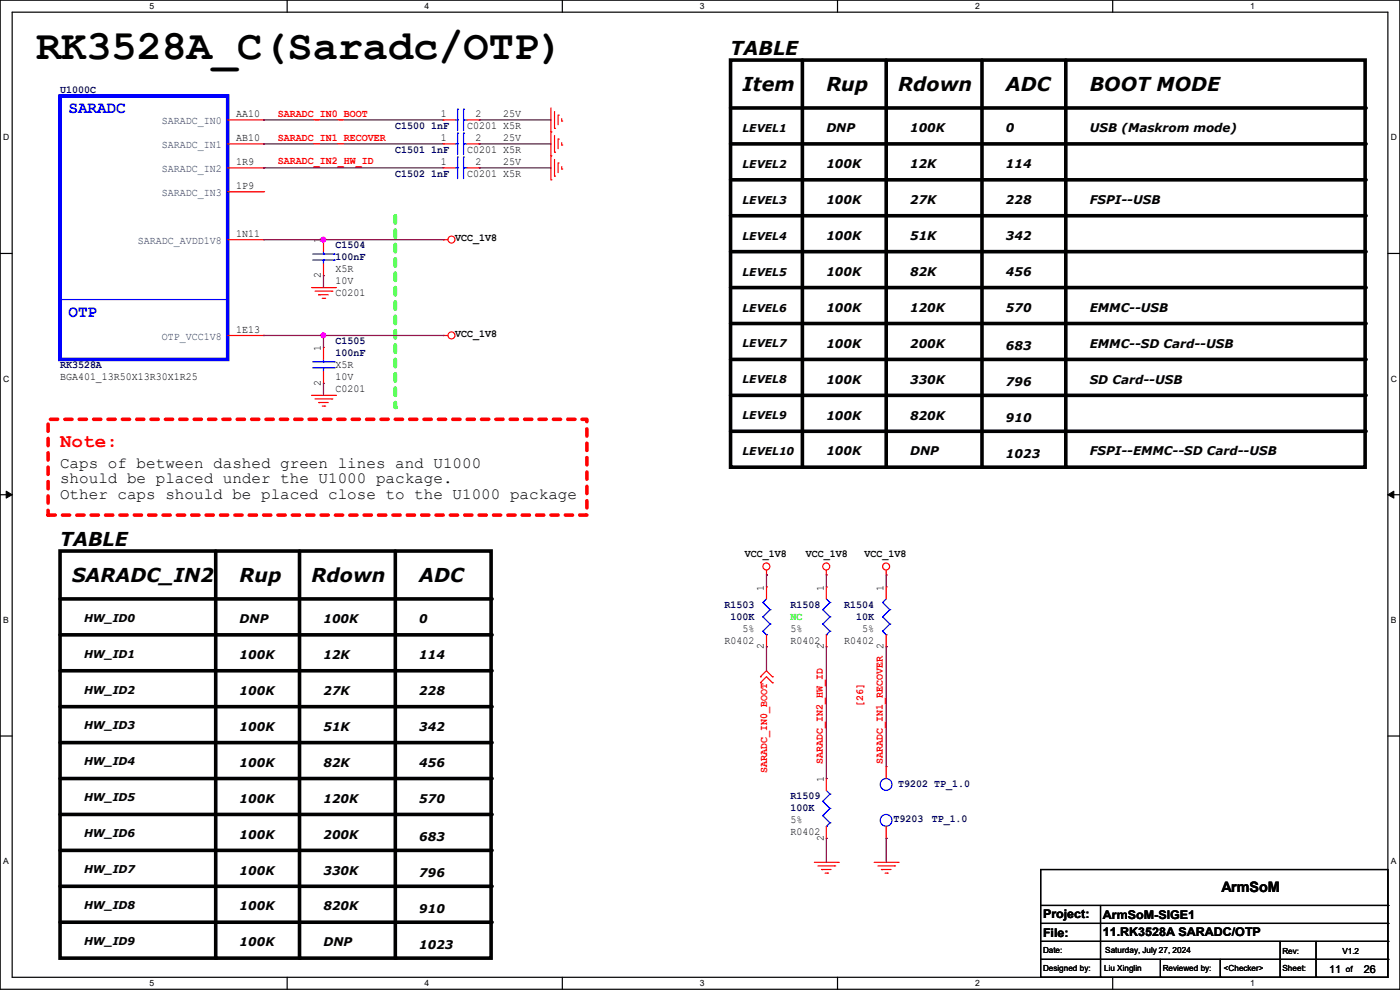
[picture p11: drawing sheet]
<svg xmlns="http://www.w3.org/2000/svg" width="297mm" height="210mm" viewBox="0 0 297 210" stroke-linecap="round" stroke-linejoin="round" font-family="sans-serif">
<g fill="none" stroke="#000" stroke-width=".25">
<path d="M0 0h297v209.8h-297zM2.6 2.6h291.8v204.7h-291.8zM60.9 0v2.6M119.3 0v2.6M177.7 0v2.6M236.1 0v2.6M0 53.8h2.6M294.4 53.8h2.6M0 104.9h2.6M294.4 104.9h2.6M0 156.1h2.6M294.4 156.1h2.6"/>
<path d="M60.9 207.3v2.5M119.3 207.3v2.5M177.7 207.3v2.5M236.1 207.3v2.5"/>
</g>
<path d="M1.3 104.2l1.3 .7-1.3 .8zM294.4 104.9l1.3-.7v1.5z" fill="#000"/>
<path d="M1.3 104.2l1.3 .7-1.3 .8zM294.4 104.9l1.3-.7v1.5z" fill="none" stroke="#000" stroke-width=".21"/>
<g fill="none" stroke="#000" stroke-width=".76">
<path d="M155 12.7h134.6v86.4h-134.6zM170.2 12.7v86.4M188 12.7v86.4M208.3 12.7v86.4M226.1 12.7v86.4M155 22.9h134.6M155 30.5h134.6M155 38.1h134.6M155 45.8h134.6M155 53.4h134.6M155 61h134.6M155 68.6h134.6"/>
<path d="M155 76.2h134.6M155 83.9h134.6M155 91.5h134.6"/>
</g>
<g fill="#000">
<circle cx="289.6" cy="30.5" r=".38"/>
<circle cx="289.6" cy="38.1" r=".38"/>
<circle cx="289.6" cy="22.9" r=".38"/>
<circle cx="289.6" cy="45.8" r=".38"/>
<circle cx="289.6" cy="53.4" r=".38"/>
<circle cx="289.6" cy="68.6" r=".38"/>
<circle cx="289.6" cy="76.2" r=".38"/>
<circle cx="289.6" cy="61" r=".38"/>
<circle cx="170.2" cy="99.1" r=".38"/>
<circle cx="188" cy="99.1" r=".38"/>
<circle cx="208.3" cy="99.1" r=".38"/>
<circle cx="226.1" cy="99.1" r=".38"/>
<circle cx="289.6" cy="83.9" r=".38"/>
<circle cx="289.6" cy="91.5" r=".38"/>
</g>
<path d="M10.2 88.9h114.3v20.4h-114.3z" fill="none" stroke="#f00" stroke-width=".76" stroke-dasharray="1.5 1.5"/>
<path d="M83.9 45.8v40.6" fill="none" stroke="#01ff00" stroke-width=".76" stroke-dasharray="1.5 1.5"/>
<circle cx="83.9" cy="86.4" r=".38" fill="#01ff00" stroke-dasharray="1.5 1.5"/>
<g fill="none" stroke="#000" stroke-width=".76">
<path d="M12.7 116.9h91.5v86.3h-91.5zM45.8 116.9v86.3M63.5 116.9v86.3M83.9 116.9v86.3M12.7 127h91.5M12.7 134.7h91.5M12.7 142.3h91.5M12.7 149.9h91.5M12.7 157.5h91.5M12.7 165.1h91.5M12.7 172.8h91.5M12.7 180.4h91.5"/>
<path d="M12.7 188h91.5M12.7 195.6h91.5"/>
</g>
<g fill="#000">
<circle cx="104.2" cy="127" r=".38"/>
<circle cx="104.2" cy="134.7" r=".38"/>
<circle cx="104.2" cy="149.9" r=".38"/>
<circle cx="104.2" cy="157.5" r=".38"/>
<circle cx="104.2" cy="142.3" r=".38"/>
<circle cx="104.2" cy="165.1" r=".38"/>
<circle cx="104.2" cy="172.8" r=".38"/>
<circle cx="104.2" cy="195.6" r=".38"/>
<circle cx="104.2" cy="180.4" r=".38"/>
<circle cx="104.2" cy="188" r=".38"/>
<circle cx="45.8" cy="203.2" r=".38"/>
<circle cx="63.5" cy="203.2" r=".38"/>
<circle cx="83.9" cy="203.2" r=".38"/>
</g>
<g fill="none" stroke="#f00" stroke-width=".25">
<path d="M48.3 25.4h7.6M48.3 30.5h7.6M48.3 35.6h7.6M55.9 25.4h.1M55.9 30.5h.1M55.9 35.6h.1M94 25.4h.1M94 35.6h.1M94 30.5h.1M94 25.4h2.6M94 30.5h2.6M94 35.6h2.6"/>
<path d="M99.1 25.4h2.5M99.1 30.5h2.5M99.1 35.6h2.5M101.6 25.4h.1M101.6 35.6h.1M101.6 30.5h.1M116.9 28h.1M116.9 33.1h.1M116.9 38.1h.1M116.9 22.9v15.2M117.6 27.2h.1M117.6 32.3h.1"/>
<path d="M117.6 37.4h.1M117.6 23.7v3.5M117.6 28.7v3.6M117.6 33.8v3.6M118.4 24.4h.1M118.4 29.5h.1M118.4 34.6h.1M118.4 24.4v2.1M118.4 29.5v2M118.4 34.6v2M119.2 25.7h.1M119.2 30.8h.1"/>
<path d="M119.2 35.9h.1M119.2 25.2v.5M119.2 30.3v.5M119.2 35.3v.6M48.3 50.8h7.6M48.3 40.7h7.6M55.9 40.7h.1M55.9 50.8h.1M68.6 50.8h.1M68.6 58.5h.1M68.6 50.8v2.6M68.6 55.9v2.6"/>
<path d="M94 50.8h.1M94 50.8h1M48.3 71.2h7.6M55.9 71.2h.1M66.1 61h5.1M66.8 61.8h3.6M67.6 62.5h.1M67.6 62.5h2M68.4 63.3h.5M68.6 73.7h.1M68.6 73.7v2.5M68.6 78.8v2.5"/>
<path d="M68.9 63.3h.1M70.4 61.8h.1M71.2 61h.1M94 71.2h.1M94 71.2h1M66.1 83.9h5.1M66.8 84.6h3.6M67.6 85.4h.1M67.6 85.4h2M68.4 86.1h.5M68.6 81.3h.1M68.9 86.1h.1"/>
<path d="M70.4 84.6h.1M71.2 83.9h.1M162.6 122h.1M162.6 124.5h.1M162.6 137.2h.1M162.6 120.9v1.1M162.6 124.5v2.5M162.6 134.7v2.5M175.3 122h.1M175.3 124.5h.1M175.3 137.2h.1M175.3 120.9v1.1"/>
<path d="M175.3 124.5v2.5M175.3 134.7v2.5M188 122h.1M188 124.5h.1M188 137.2h.1M188 120.9v1.1M188 124.5v2.5M188 134.7v2.5M161.3 143.6h.1M161.3 144.8h.1M161.3 143.6l1.3-1.3 1.3 1.3M161.3 144.8l1.3-1.2 1.3 1.2"/>
<path d="M163.9 143.6h.1M163.9 144.8h.1M175.3 165.1h.1M175.3 177.8h.1M175.3 165.1v2.6M175.3 175.3v2.5M188 177.8h.1M188 162.6h.1M188 162.6v2.5M188 175.3v2.5M172.8 182.9h5M173.5 183.7h3.6"/>
<path d="M174.3 184.4h.1M174.3 184.4h2M175 185.2h.6M175.6 185.2h.1M177.1 183.7h.1M177.8 182.9h.1M185.5 182.9h5M186.2 183.7h3.6M187 184.4h.1M187 184.4h2M187.7 185.2h.6M188.3 185.2h.1"/>
<path d="M189.8 183.7h.1M190.5 182.9h.1"/>
<circle cx="95.8" cy="50.8" r=".74"/>
<circle cx="95.8" cy="71.1" r=".74"/>
<circle cx="162.6" cy="120.2" r=".74"/>
<circle cx="175.3" cy="120.2" r=".74"/>
<circle cx="188" cy="120.2" r=".74"/>
</g>
<g fill="none" stroke="#000" stroke-width=".25">
<path d="M220.8 184.4h73.6v22.9h-73.6zM220.8 192.1h73.6M220.8 195.9h73.6M220.8 199.7h73.6M233.5 192.1v15.2M271.6 199.7v7.6M279.2 199.7v7.6M294.4 192.1h.1M294.4 195.9h.1M294.4 199.7h.1M220.8 203.5h73.6M233.5 207.3h.1"/>
<path d="M246.2 207.3h.1M246.2 203.5v3.8M258.9 207.3h.1M258.9 203.5v3.8M271.6 207.3h.1M279.2 207.3h.1M294.4 203.5h.1"/>
</g>
<g fill="none" stroke="#00f" stroke-width=".25">
<path d="M96.6 25.4h.5M96.6 35.6h.5M96.6 30.5h.5M97.1 25.4h.1M97.1 23.2h.1M97.1 35.6h.1M97.1 33.3h.1M97.1 30.5h.1M97.1 28.2h.1M97.1 23.2v4.5M97.1 28.2v4.6M97.1 33.3v4.6"/>
<path d="M98.3 23.2h.1M98.3 25.4h.1M98.3 33.3h.1M98.3 35.6h.1M98.3 28.2h.1M98.3 30.5h.1M98.3 25.4h.8M98.3 23.2v4.5M98.3 28.2v4.6M98.3 33.3v4.6M98.3 35.6h.8M98.3 30.5h.8"/>
<path d="M66.3 55.2h4.6M66.3 53.9h4.6M68.6 53.9h.1M68.6 55.2h.1M68.6 53.4v.5M68.6 55.2v.7M70.9 55.2h.1M70.9 53.9h.1M12.7 63.5h.1M12.7 63.5h35.6M66.3 78h4.6M66.3 76.8h4.6"/>
<path d="M68.6 76.8h.1M68.6 78h.1M68.6 76.2v.6M68.6 78v.8M70.9 78h.1M70.9 76.8h.1M161.8 127.8h.1M161.8 130.9h.1M161.8 133.9h.1M161.8 127.8l1.6 1.5M161.8 130.9l1.6 1.5M161.8 133.9l.8 .8"/>
<path d="M162.6 134.7h.1M162.6 127l-.8 .8M163.4 129.3h.1M163.4 132.4h.1M163.4 129.3l-1.6 1.6M163.4 132.4l-1.6 1.5M174.5 129.3h.1M174.5 132.4h.1M174.5 129.3l1.6 1.6M174.5 132.4l1.6 1.5M175.3 134.7h.1M175.3 127l.8 .8"/>
<path d="M176.1 127.8h.1M176.1 130.9h.1M176.1 133.9h.1M176.1 127.8l-1.6 1.5M176.1 130.9l-1.6 1.5M176.1 133.9l-.8 .8M187.2 127.8h.1M187.2 130.9h.1M187.2 133.9h.1M187.2 127.8l1.6 1.5M187.2 130.9l1.6 1.5M187.2 133.9l.8 .8"/>
<path d="M188 134.7h.1M188 127l-.8 .8M188.8 129.3h.1M188.8 132.4h.1M188.8 129.3l-1.6 1.6M188.8 132.4l-1.6 1.5M174.5 170h.1M174.5 173h.1M174.5 170l1.6 1.5M174.5 173l1.6 1.5M175.3 175.3h.1M175.3 167.7l.8 .7"/>
<path d="M176.1 168.4h.1M176.1 171.5h.1M176.1 174.5h.1M176.1 168.4l-1.6 1.6M176.1 171.5l-1.6 1.5M176.1 174.5l-.8 .8"/>
<circle cx="188" cy="166.4" r="1.25"/>
<circle cx="188" cy="174" r="1.25"/>
</g>
<path d="M12.7 20.4h35.6v55.8h-35.6z" fill="none" stroke="#00f" stroke-width=".76"/>
<path d="M55.9 35.6h.1M55.9 35.6h38.1M68.6 50.8h25.4M94 50.8h.1M68.6 71.2h.1M68.6 71.2v2.5M68.6 81.3h.1M68.6 81.3v2.6" fill="none" stroke="#7f003f" stroke-width=".25"/>
<circle cx="68.6" cy="50.8" r=".49" fill="#f0f"/>
<circle cx="68.6" cy="50.8" r=".49" fill="none" stroke="#f0f" stroke-width=".25"/>
<path d="M68.6 71.2h25.4M94 71.2h.1" fill="none" stroke="#7f003f" stroke-width=".25"/>
<circle cx="68.6" cy="71.1" r=".49" fill="#f0f"/>
<circle cx="68.6" cy="71.1" r=".49" fill="none" stroke="#f0f" stroke-width=".25"/>
<g fill="none" stroke="#7f003f" stroke-width=".25">
<path d="M55.9 30.5h.1M55.9 25.4h.1M55.9 25.4h38.1M55.9 30.5h38.1M101.6 25.4h.1M101.6 30.5h.1M101.6 35.6h.1M101.6 25.4h15.3M101.6 30.5h15.3M101.6 35.6h15.3M55.9 50.8h.1M55.9 50.8h12.7"/>
<path d="M68.6 58.5h.1M68.6 58.5v2.5M55.9 71.2h.1M55.9 71.2h12.7M162.6 122h.1M162.6 137.2h.1M162.6 122v2.5M162.6 137.2v5.1M175.3 122h.1M175.3 122v2.5M175.3 137.2v27.9M188 122h.1"/>
<path d="M188 137.2h.1M188 122v2.5M188 137.2v25.4M175.3 165.1h.1M175.3 177.8h.1M175.3 177.8v5.1M188 177.8h.1M188 177.8v5.1"/>
</g>
<circle cx="68.6" cy="50.8" r=".49" fill="#f0f"/>
<circle cx="68.6" cy="50.8" r=".49" fill="none" stroke="#f0f" stroke-width=".25"/>
<circle cx="68.6" cy="71.1" r=".49" fill="#f0f"/>
<circle cx="68.6" cy="71.1" r=".49" fill="none" stroke="#f0f" stroke-width=".25"/>
<text font-size="8.9" x="7.7" y="12.5">RK3528A_C(Saradc/OTP)</text>
<g font-size="4.1">
<text x="155" y="11.7">TABLE</text>
<text x="157.5" y="19.3">Item</text>
<text x="175.3" y="19.3">Rup</text>
<text x="190.5" y="19.3">Rdown</text>
<text x="213.4" y="19.3">ADC</text>
<text x="231.2" y="19.3">BOOT MODE</text>
<text x="12.7" y="115.9">TABLE</text>
<text x="15.3" y="123.5">SARADC_IN2</text>
<text x="50.8" y="123.5">Rup</text>
<text x="66.1" y="123.5">Rdown</text>
<text x="88.9" y="123.5">ADC</text>
</g>
<text font-size="4.1" fill="#f00" x="12.7" y="94.9">Note:</text>
<g font-size="3.6" fill="#00f">
<text x="14.5" y="24">SARADC</text>
<text x="14.5" y="67.2">OTP</text>
</g>
<g font-size="3.3">
<text x="12.7" y="99.2">Caps of between dashed green lines and U1000</text>
<text x="12.7" y="102.5">should be placed under the U1000 package.</text>
<text x="12.7" y="105.8">Other caps should be placed close to the U1000 package</text>
</g>
<text font-size="3" x="259.1" y="189.3">ArmSoM</text>
<g font-size="2.5">
<text x="175.3" y="28">DNP</text>
<text x="193.1" y="28">100K</text>
<text x="213.4" y="28">0</text>
<text x="231.2" y="28">USB (Maskrom mode)</text>
<text x="175.3" y="35.6">100K</text>
<text x="193.1" y="35.6">12K</text>
<text x="213.4" y="35.6">114</text>
<text x="175.3" y="43.3">100K</text>
<text x="193.1" y="43.3">27K</text>
<text x="213.4" y="43.3">228</text>
<text x="231.2" y="43.3">FSPI--USB</text>
<text x="175.3" y="50.9">100K</text>
<text x="193.1" y="50.9">51K</text>
<text x="213.4" y="50.9">342</text>
<text x="175.3" y="58.5">100K</text>
<text x="193.1" y="58.5">82K</text>
<text x="213.4" y="58.5">456</text>
<text x="175.3" y="66.1">100K</text>
<text x="193.1" y="66.1">120K</text>
<text x="213.4" y="66.1">570</text>
<text x="231.2" y="66.1">EMMC--USB</text>
<text x="175.3" y="73.7">100K</text>
<text x="193.1" y="73.7">200K</text>
<text x="213.4" y="74.3">683</text>
<text x="231.2" y="73.7">EMMC--SD Card--USB</text>
<text x="175.3" y="81.4">100K</text>
<text x="193.1" y="81.4">330K</text>
<text x="213.4" y="81.9">796</text>
<text x="231.2" y="81.4">SD Card--USB</text>
<text x="175.3" y="89">100K</text>
<text x="193.1" y="89">820K</text>
<text x="213.4" y="89.5">910</text>
<text x="175.3" y="96.6">100K</text>
<text x="193.1" y="96.6">DNP</text>
<text x="213.4" y="97.1">1023</text>
<text x="231.2" y="96.6">FSPI--EMMC--SD Card--USB</text>
<text x="50.8" y="132.2">DNP</text>
<text x="68.6" y="132.2">100K</text>
<text x="88.9" y="132.2">0</text>
<text x="50.8" y="139.8">100K</text>
<text x="68.6" y="139.8">12K</text>
<text x="88.9" y="139.8">114</text>
<text x="50.8" y="147.4">100K</text>
<text x="68.6" y="147.4">27K</text>
<text x="88.9" y="147.4">228</text>
<text x="50.8" y="155">100K</text>
<text x="68.6" y="155">51K</text>
<text x="88.9" y="155">342</text>
<text x="50.8" y="162.6">100K</text>
<text x="68.6" y="162.6">82K</text>
<text x="88.9" y="162.6">456</text>
<text x="50.8" y="170.3">100K</text>
<text x="68.6" y="170.3">120K</text>
<text x="88.9" y="170.3">570</text>
<text x="50.8" y="177.9">100K</text>
<text x="68.6" y="177.9">200K</text>
<text x="88.9" y="178.4">683</text>
<text x="50.8" y="185.5">100K</text>
<text x="68.6" y="185.5">330K</text>
<text x="88.9" y="186">796</text>
<text x="50.8" y="193.1">100K</text>
<text x="68.6" y="193.1">820K</text>
<text x="88.9" y="193.6">910</text>
<text x="221.3" y="194.7">Project:</text>
<text x="234" y="194.9">ArmSoM-SIGE1</text>
<text x="50.8" y="200.7">100K</text>
<text x="68.6" y="200.7">DNP</text>
<text x="88.9" y="201.3">1023</text>
<text x="221.3" y="198.8">File:</text>
<text x="234" y="198.5">11.RK3528A SARADC/OTP</text>
</g>
<g font-size="2.3" fill="#00007f">
<text x="12.7" y="19.7">U1000C</text>
<text x="83.9" y="27.3">C1500 1nF</text>
<text x="83.9" y="32.4">C1501 1nF</text>
<text x="83.9" y="37.5">C1502 1nF</text>
<text x="71.2" y="52.7">C1504</text>
<text x="71.2" y="55.2">100nF</text>
<text x="71.2" y="73">C1505</text>
<text x="71.2" y="75.6">100nF</text>
<text x="12.7" y="78.1">RK3528A</text>
<text x="153.7" y="128.9">R1503</text>
<text x="155" y="131.4">100K</text>
<text x="167.7" y="128.9">R1508</text>
<text x="179.1" y="128.9">R1504</text>
<text x="181.7" y="131.4">10K</text>
<text x="190.5" y="167">T9202 TP_1.0</text>
<text x="167.7" y="169.5">R1509</text>
<text x="167.7" y="172.1">100K</text>
<text x="189.5" y="174.4">T9203</text>
<text x="197.7" y="174.4">TP_1.0</text>
</g>
<g font-size="2.3" fill="#003f7f">
<text x="34.3" y="26.4">SARADC_IN0</text>
<text x="34.3" y="31.5">SARADC_IN1</text>
<text x="34.3" y="36.5">SARADC_IN2</text>
<text x="34.3" y="41.6">SARADC_IN3</text>
<text x="29.3" y="51.8">SARADC_AVDD1V8</text>
<text x="34.3" y="72.1">OTP_VCC1V8</text>
</g>
<g font-size="2.3">
<text x="50.1" y="24.9">AA10</text>
<text x="50.1" y="30">AB10</text>
<text x="93.5" y="24.9">1</text>
<text x="93.5" y="30">1</text>
<text x="99.1" y="27.3">C0201 X5R</text>
<text x="100.9" y="24.9">2</text>
<text x="100.9" y="30">2</text>
<text x="106.7" y="24.8">25V</text>
<text x="106.7" y="29.8">25V</text>
<text x="157.5" y="28">LEVEL1</text>
<text x="50.1" y="35.1">1R9</text>
<text x="93.5" y="35.1">1</text>
<text x="99.1" y="32.4">C0201 X5R</text>
<text x="100.9" y="35.1">2</text>
<text x="106.7" y="34.9">25V</text>
<text x="157.5" y="35.6">LEVEL2</text>
<text x="50.1" y="40.1">1P9</text>
<text x="99.1" y="37.5">C0201 X5R</text>
<text x="157.5" y="43.2">LEVEL3</text>
<text x="50.1" y="50.3">1N11</text>
<text x="68.1" y="51.6" transform="rotate(-90 68.1 51.6)">1</text>
<text x="96.6" y="51.2">VCC_1V8</text>
<text x="157.5" y="50.8">LEVEL4</text>
<text x="68.1" y="59" transform="rotate(-90 68.1 59)">2</text>
<text x="71.2" y="57.8">X5R</text>
<text x="157.5" y="58.5">LEVEL5</text>
<text x="71.2" y="62.9">C0201</text>
<text x="71.2" y="60.3">10V</text>
<text x="50.1" y="70.6">1E13</text>
<text x="96.6" y="71.5">VCC_1V8</text>
<text x="157.5" y="66.1">LEVEL6</text>
<text x="68.1" y="74.5" transform="rotate(-90 68.1 74.5)">1</text>
<text x="157.5" y="73.7">LEVEL7</text>
<text x="12.7" y="80.6">BGA401_13R50X13R30X1R25</text>
<text x="68.1" y="81.8" transform="rotate(-90 68.1 81.8)">2</text>
<text x="71.2" y="83.2">C0201</text>
<text x="71.2" y="78.1">X5R</text>
<text x="71.2" y="80.6">10V</text>
<text x="157.5" y="81.3">LEVEL8</text>
<text x="157.5" y="88.9">LEVEL9</text>
<text x="157.5" y="96.6">LEVEL10</text>
<text x="158" y="118.2">VCC_1V8</text>
<text x="171" y="118.2">VCC_1V8</text>
<text x="183.4" y="118.2">VCC_1V8</text>
<text x="162.1" y="125.3" transform="rotate(-90 162.1 125.3)">1</text>
<text x="174.8" y="125.3" transform="rotate(-90 174.8 125.3)">1</text>
<text x="187.5" y="125.3" transform="rotate(-90 187.5 125.3)">1</text>
<text x="17.8" y="131.9">HW_ID0</text>
<text x="153.7" y="136.5">R0402</text>
<text x="157.5" y="134">5%</text>
<text x="162.1" y="137.7" transform="rotate(-90 162.1 137.7)">2</text>
<text x="167.7" y="136.5">R0402</text>
<text x="167.7" y="134">5%</text>
<text x="174.8" y="137.7" transform="rotate(-90 174.8 137.7)">2</text>
<text x="179.1" y="136.5">R0402</text>
<text x="182.9" y="134">5%</text>
<text x="17.8" y="139.5">HW_ID1</text>
<text x="17.8" y="147.1">HW_ID2</text>
<text x="17.8" y="154.7">HW_ID3</text>
<text x="17.8" y="162.3">HW_ID4</text>
<text x="174.8" y="165.9" transform="rotate(-90 174.8 165.9)">1</text>
<text x="17.8" y="170">HW_ID5</text>
<text x="17.8" y="177.6">HW_ID6</text>
<text x="167.7" y="177.2">R0402</text>
<text x="167.7" y="174.6">5%</text>
<text x="174.8" y="178.4" transform="rotate(-90 174.8 178.4)">2</text>
<text x="17.8" y="185.2">HW_ID7</text>
<text x="17.8" y="192.8">HW_ID8</text>
<text x="17.8" y="200.4">HW_ID9</text>
<text x="282" y="206.3">11</text>
<text x="289.3" y="206.3">26</text>
</g>
<g font-size="2.3" fill="#f00">
<text x="59" y="29.8">SARADC_IN1_RECOVER</text>
<text x="59" y="24.7">SARADC_IN0_BOOT</text>
<text x="59" y="34.9">SARADC_IN2_HW_ID</text>
<text x="183.1" y="149.9" transform="rotate(-90 183.1 149.9)">[26]</text>
<text x="162.8" y="163.9" transform="rotate(-90 162.8 163.9)">SARADC_IN0_BOOT</text>
<text x="174.6" y="162.1" transform="rotate(-90 174.6 162.1)">SARADC_IN2_HW_ID</text>
<text x="187.3" y="162.1" transform="rotate(-90 187.3 162.1)">SARADC_IN1_RECOVER 2</text>
</g>
<text font-size="2.3" fill="#01ff00" x="167.7" y="131.4">NC</text>
<g font-size="1.8">
<text x="31.7" y="1.9">5</text>
<text x="90.1" y="1.9">4</text>
<text x="148.5" y="1.9">3</text>
<text x="206.8" y="1.9">2</text>
<text x="265.2" y="1.9">1</text>
<text x=".7" y="29.8">D</text>
<text x="295.1" y="29.8">D</text>
<text x=".7" y="80.9">C</text>
<text x="295.1" y="80.9">C</text>
<text x=".7" y="132.1">B</text>
<text x="295.1" y="132.1">B</text>
<text x=".7" y="183.3">A</text>
<text x="295.1" y="183.3">A</text>
<text x="221.3" y="202.1">Date:</text>
<text x="234.5" y="202.1">Saturday, July 27, 2024</text>
<text x="272.1" y="202.3">Rev:</text>
<text x="284.8" y="202.3">V1.2</text>
<text x="31.7" y="209.2">5</text>
<text x="90.1" y="209.2">4</text>
<text x="148.5" y="209.2">3</text>
<text x="206.8" y="209.2">2</text>
<text x="221.3" y="205.9">Designed by:</text>
<text x="234.2" y="205.9">Liu Xinglin</text>
<text x="246.7" y="205.9">Reviewed by:</text>
<text x="259.6" y="205.9">&lt;Checker&gt;</text>
<text x="265.2" y="209.2">1</text>
<text x="272.1" y="205.9">Sheet:</text>
<text x="285.5" y="206.1">of</text>
</g>
</svg>
